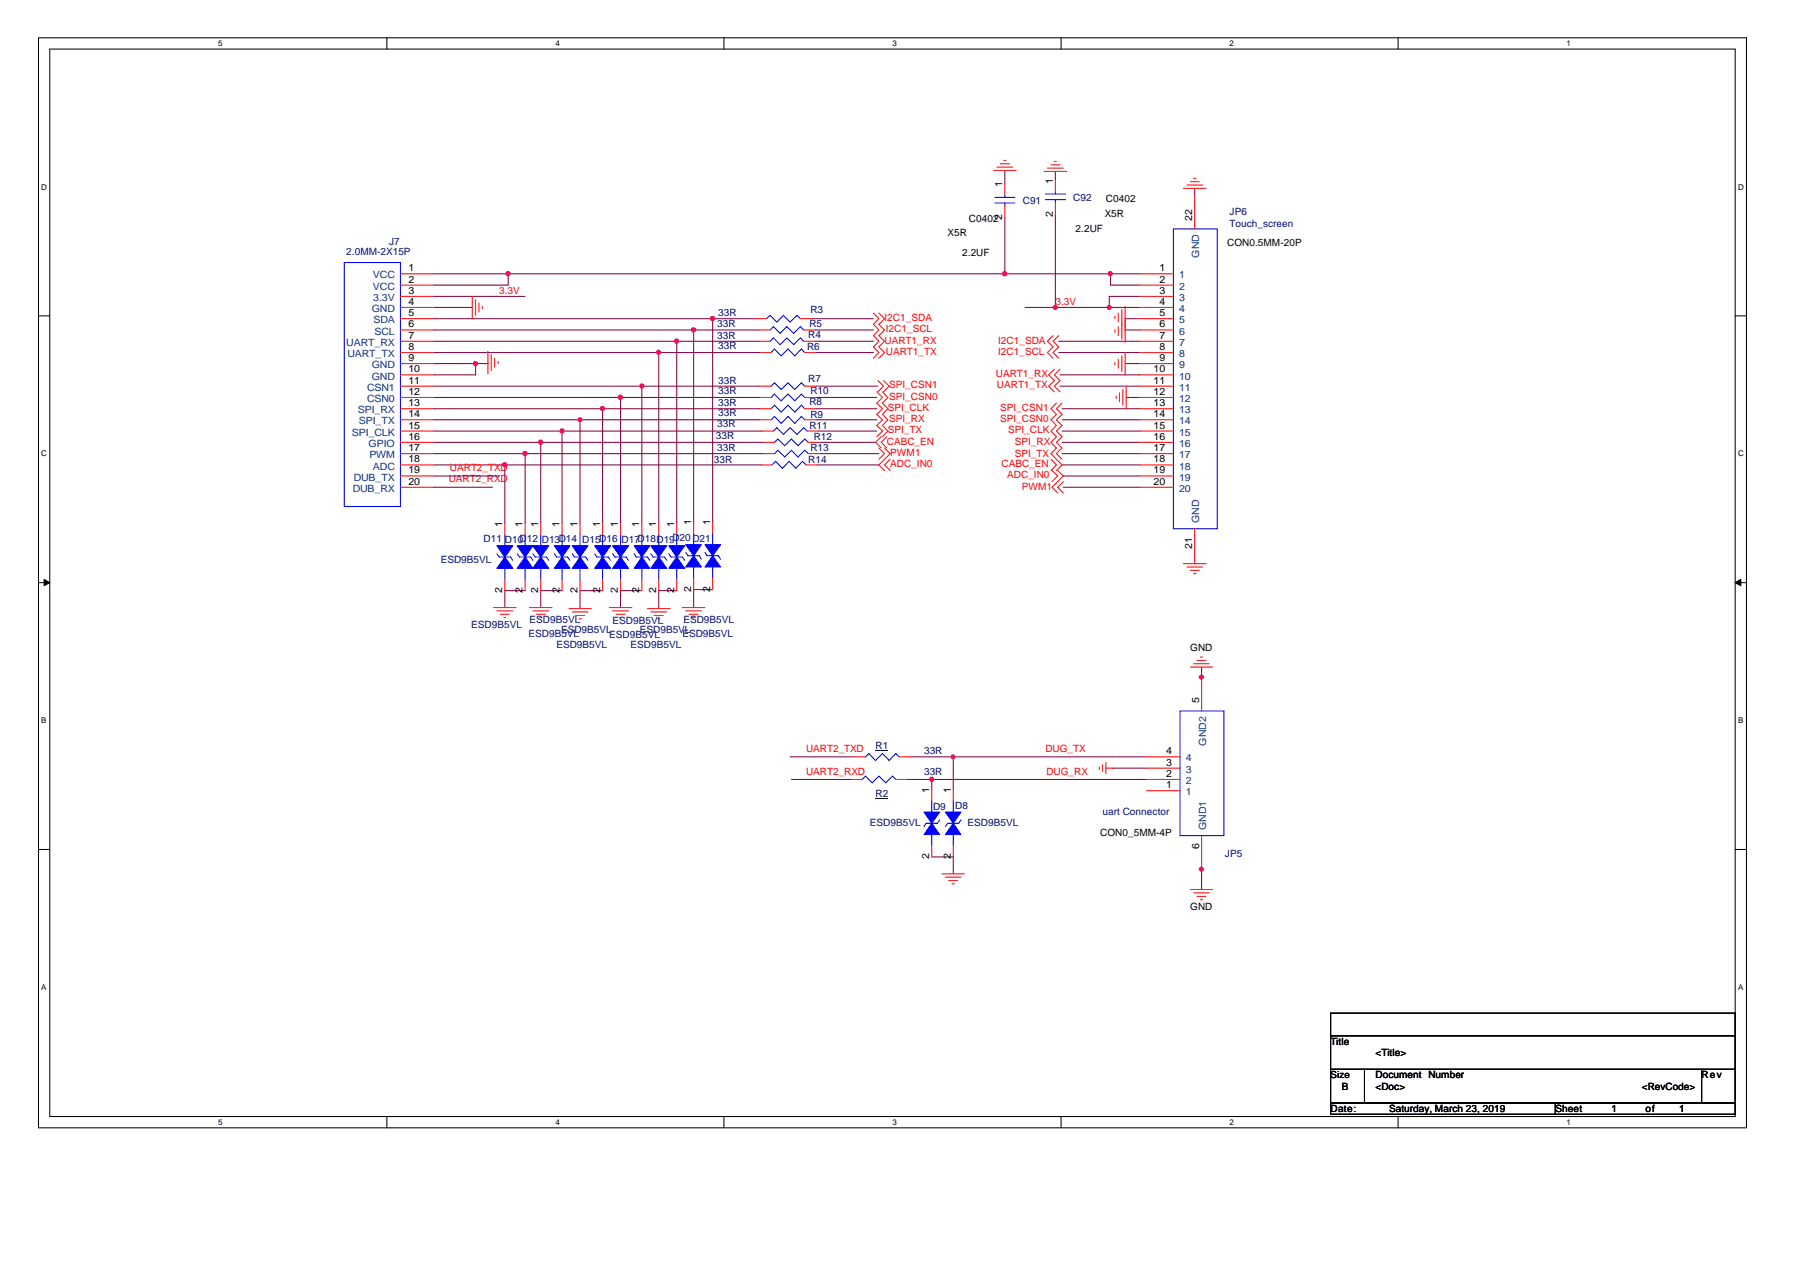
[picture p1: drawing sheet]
<svg xmlns="http://www.w3.org/2000/svg" width="297mm" height="210mm" viewBox="0 0 297 210" stroke-linecap="round" stroke-linejoin="round" font-family="sans-serif">
<path d="M6.3 6.2h281.9v179.9h-281.9zM8.2 8.1h278.1v176.1h-278.1z" fill="none" stroke="#000" stroke-width=".17"/>
<g fill="#fff">
<path d="M36 6.4h.7v1.5h-.7z"/>
<path d="M36 184.5h.7v1.4h-.7z"/>
</g>
<path d="M63.8 6.2v1.9M63.8 184.2v1.9" fill="none" stroke="#000" stroke-width=".17"/>
<g fill="#fff">
<path d="M91.7 6.4h.7v1.5h-.7z"/>
<path d="M91.7 184.5h.7v1.4h-.7z"/>
</g>
<path d="M119.5 6.2v1.9M119.5 184.2v1.9" fill="none" stroke="#000" stroke-width=".17"/>
<g fill="#fff">
<path d="M147.3 6.4h.7v1.5h-.7z"/>
<path d="M147.3 184.5h.7v1.4h-.7z"/>
</g>
<path d="M175.1 6.2v1.9M175.1 184.2v1.9" fill="none" stroke="#000" stroke-width=".17"/>
<g fill="#fff">
<path d="M202.9 6.4h.7v1.5h-.7z"/>
<path d="M202.9 184.5h.7v1.4h-.7z"/>
</g>
<path d="M230.7 6.2v1.9M230.7 184.2v1.9" fill="none" stroke="#000" stroke-width=".17"/>
<g fill="#fff">
<path d="M258.5 6.4h.7v1.5h-.7z"/>
<path d="M258.5 184.5h.7v1.4h-.7z"/>
<path d="M6.8 30.1h.9v1.5h-.9z"/>
<path d="M286.8 30.1h.9v1.5h-.9z"/>
<path d="M6.8 74.1h.9v1.5h-.9z"/>
<path d="M286.8 74.1h.9v1.5h-.9z"/>
</g>
<path d="M6.3 52.1h1.9M286.3 52.1h1.9" fill="none" stroke="#000" stroke-width=".17"/>
<g fill="#fff">
<path d="M6.8 118.2h.9v1.4h-.9z"/>
<path d="M286.8 118.2h.9v1.4h-.9z"/>
</g>
<path d="M6.3 96.2h1.9M286.3 96.2h1.9" fill="none" stroke="#000" stroke-width=".17"/>
<g fill="#000" stroke="#000" stroke-width=".17">
<path d="M7.3 95.6l.9 .6-.9 .5z" fill-rule="evenodd"/>
<path d="M286.3 96.2l1-.6v1.1z" fill-rule="evenodd"/>
</g>
<g fill="#fff">
<path d="M6.8 162.2h.8v1.5h-.8z"/>
<path d="M286.8 162.2h.8v1.5h-.8z"/>
</g>
<path d="M6.3 140.2h1.9M286.3 140.2h1.9M219.6 167.2h66.7v3.7h-66.7zM219.6 170.9h66.7v5.6h-66.7zM219.6 176.5h5.6v5.5h-5.6zM225.2 176.5h55.6v5.5h-55.6zM280.8 176.5h5.5v5.5h-5.5zM219.6 182h37.1v1.9h-37.1zM256.7 182h29.6v1.9h-29.6z" fill="none" stroke="#000" stroke-width=".17"/>
<g fill="none" stroke="#800040" stroke-width=".17">
<path d="M165.8 28.1v2.3M165.8 35.9v9.3M174.2 28.3v1.5M174.2 35.4v15.3M197.1 31.1v1.1M71.6 45.2h116.5M71.6 54.5h53.6M71.6 50.7h6.3M71.6 48.9h15.1M71.6 52.6h53.1M71.6 56.3h53.6M71.6 58.2h53.8"/>
<path d="M80.5 59.8v.2h-8.9M83.9 45.2v1.8h-12.3M108.7 58.2v28.1M111.7 56.3v30M114.5 54.5v31.7M117.6 52.6v33.6M133.9 52.6h10.2M134.5 54.5h9.6M134.5 56.3h9.6M134.7 58.2h9.4M169.2 50.7h18.9M174.7 56.3h13.4"/>
<path d="M174.7 58.2h13.4M183.3 45.2v1.8h4.8M185.7 52.4v.2h2.4M188.1 54.5h-2.4v.1M188.1 48.9h-5.1v1.8M71.6 65.6h53.8M71.6 63.7h53.8M71.6 67.5h53.8M71.6 69.3h53.8M71.6 71.1h54.2M71.6 73h54.3M71.6 74.9h54.3"/>
<path d="M71.6 76.7h54M71.6 78.5h10.8M78.5 60v1.9h-6.9M83.3 76.7v9.6M86.7 74.9v11.4M89.2 73v13.3M92.8 71.1v15.2M95.7 69.3v17M99.4 67.5v18.8M102.4 65.6v20.7M105.9 63.7v22.6M134.7 65.6h10"/>
<path d="M134.7 63.7h10.2M134.7 67.5h10M134.7 69.3h10M134.9 76.7h10.1M135 71.1h9.7M135.2 73h9.3M135.2 74.9h9.8M174.9 61.9h13.2M174.9 63.7h13.2M175.3 67.5h12.8M175.3 69.3h12.8M175.3 71.1h12.8"/>
<path d="M175.3 73h12.8M175.3 74.9h12.8M175.3 76.7h12.8M175.5 78.5h12.6M185.7 60h2.4M185.8 65.6h2.3M71.6 80.4h9.7M86.7 97.5h-3.4v2.8M92.8 97.5h-3.6v2.8M99.4 97.5h-3.7v2.9M105.9 97.5h-3.5v2.8M111.7 97.5h-3v2.9"/>
<path d="M117.6 97.3h-3.1v3M175.5 80.4h12.6M197.1 92.9v.1M198.3 110.1v1.8M130.4 124.9h10.6M130.6 128.6h9.8M149.7 128.6h39.5M150.2 124.9h39M153.8 128.6v1.7M157.3 124.9v5.4M183.6 126.8h5.6M153.8 141.4h3.5v2.8"/>
<path d="M198.3 143.3v3.5"/>
</g>
<g fill="#f0f" stroke="#f0f" stroke-width=".17">
<circle cx="198.2" cy="111.7" r=".34"/>
<circle cx="183.2" cy="45.2" r=".35"/>
<circle cx="183" cy="50.7" r=".34"/>
<circle cx="174.1" cy="50.7" r=".36"/>
<circle cx="157.3" cy="124.9" r=".34"/>
<circle cx="153.7" cy="128.6" r=".35"/>
<circle cx="165.8" cy="45.2" r=".37"/>
<circle cx="83.8" cy="45.2" r=".37"/>
<circle cx="117.6" cy="52.6" r=".37"/>
<circle cx="114.4" cy="54.4" r=".37"/>
<circle cx="111.6" cy="56.3" r=".37"/>
<circle cx="108.7" cy="58.1" r=".36"/>
<circle cx="78.5" cy="60" r=".36"/>
<circle cx="105.9" cy="63.7" r=".35"/>
<circle cx="99.4" cy="67.4" r=".36"/>
<circle cx="102.4" cy="65.6" r=".37"/>
<circle cx="95.7" cy="69.3" r=".34"/>
<circle cx="92.7" cy="71.1" r=".35"/>
<circle cx="86.6" cy="74.8" r=".37"/>
<circle cx="89.2" cy="73" r=".37"/>
<circle cx="83.3" cy="76.7" r=".36"/>
<circle cx="198.2" cy="143.4" r=".34"/>
</g>
<g fill="none" stroke="#f00" stroke-width=".17">
<path d="M164 28.1h3.7M164.5 27.6h2.6M165.1 27h1.5M165.7 26.5h.3M165.8 30.4v1.8M165.8 34.1v1.8M172.3 28.3h3.7M172.8 27.7h2.7M173.4 27.2h1.5M174 26.6h.3M174.2 29.8v1.8M174.2 33.5v1.9"/>
<path d="M195.3 31.1h3.7M195.9 30.5h2.6M196.4 30h1.5M197 29.4h.4M197.1 32.2v5.6M66.1 56.3h5.5M66.1 45.2h5.5M66.1 47h5.5M66.1 48.9h5.5M66.1 50.7h5.5M66.1 52.6h5.5M66.1 54.5h5.5"/>
<path d="M66.1 58.2h5.5M77.9 48.9v3.7M78.5 49.5v2.5M79 50v1.5M79.6 50.6v.3M80.5 58v3.7M81.1 58.5v2.6M81.6 59.1v1.5M82.2 59.7v.3M124.7 52.6h1.8M125.2 56.3h1.9M125.2 54.5h1.9"/>
<path d="M125.4 58.2h1.9M132.1 52.6h1.8M132.6 56.3h1.9M132.6 54.5h1.9M132.8 58.2h1.9M144.1 51.7l.9 .9-.9 .9 .9 1-.9 .9 .9 .9-.9 .9 .9 1-.9 .9M145 51.7l1 .9-1 .9 1 1-1 .9 1 .9-1 .9 1 1-1 .9M173.8 55.4l-1 .9 1 .9-1 1 1 .9M174.7 55.4l-.9 .9 .9 .9-.9 1 .9 .9M184 52.2v.4M184 54.5v.3M184 59.8v.4"/>
<path d="M184.5 51.7v1.4M184.5 53.9v1.5M184.5 59.3v1.5M185.1 51.1v4.8M185.1 58.7v2.6M185.7 50.6v5.9M185.7 58.2v3.7M188.1 56.3h5.5M188.1 45.2h5.5M188.1 47h5.5M188.1 48.9h5.5M188.1 50.7h5.5"/>
<path d="M188.1 52.6h5.5M188.1 54.5h5.5M188.1 58.2h5.5M66.1 67.5h5.5M66.1 73h5.5M66.1 74.9h5.5M66.1 60h5.5M66.1 61.9h5.5M66.1 63.7h5.5M66.1 65.6h5.5M66.1 69.3h5.5M66.1 71.1h5.5"/>
<path d="M66.1 76.7h5.5M66.1 78.5h5.5M125.4 67.5h1.9M125.4 63.7h1.9M125.4 65.6h1.9M125.4 69.3h1.9M125.6 76.7h1.8M125.8 71.1h1.8M125.9 73h1.9M125.9 74.9h1.9M132.8 67.5h1.9M132.8 63.7h1.9"/>
<path d="M132.8 65.6h1.9M132.8 69.3h1.9M133 76.7h1.9M133.2 71.1h1.8M133.4 73h1.8M133.4 74.9h1.8M144.7 64.7l.9 .9-.9 .9 .9 1-.9 .9 .9 .9-.9 .9 .9 .9-.9 1M144.9 62.8l.9 .9-.9 1M145 73.9l1 1-1 .9M145.4 72.1l-.9 .9 .9 .9M145.6 64.7l.9 .9-.9 .9 .9 1-.9 .9 .9 .9-.9 .9 .9 .9-.9 1M145.8 62.8l.9 .9-.9 1"/>
<path d="M146 73.9l.9 1-1.9 1.8 1 1M146.3 72.1l-.9 .9 .9 .9M146.9 75.8l-.9 .9 .9 1M173.4 75.8l.9 .9-.9 1M173.6 77.7l.9 .8-.9 1M174 60.9l-.9 1 .9 .9-.9 .9 .9 1M174.3 66.5l-.9 1 .9 .9-.9 .9 .9 .9-.9 .9 .9 1-.9 .9 .9 .9-.9 1 1.9 1.8-1 1M174.5 77.7l1 .8-1.9 1.9 .9 .9M174.9 60.9l-.9 1 .9 .9-.9 .9 .9 1M175.3 66.5l-1 1 1 .9-1 .9 1 .9-1 .9 1 1-1 .9 1 .9-1 1 1 .9M175.5 79.5l-1 .9 1 .9M184.2 65.4v.4"/>
<path d="M184.7 64.8v1.5M185.3 64.3v2.6M185.8 63.7v3.8M188.1 67.5h5.5M188.1 73h5.5M188.1 74.9h5.5M188.1 60h5.5M188.1 61.9h5.5M188.1 63.7h5.5M188.1 65.6h5.5M188.1 69.3h5.5M188.1 71.1h5.5"/>
<path d="M188.1 76.7h5.5M188.1 78.5h5.5M66.1 80.4h5.5M83.3 86.3v1.9M83.3 95.6v1.9M86.7 86.3v1.9M86.7 95.6v1.9M89.2 86.3v1.9M89.2 95.6v1.9M92.8 86.3v1.9M92.8 95.6v1.9M95.7 86.3v1.9"/>
<path d="M95.7 95.6v1.9M99.4 86.3v1.9M99.4 95.6v1.9M102.4 86.3v1.9M102.4 95.6v1.9M105.9 86.3v1.9M105.9 95.6v1.9M108.7 86.3v1.9M108.7 95.6v1.9M111.7 86.3v1.9M111.7 95.6v1.9M114.5 86.2v1.8"/>
<path d="M114.5 95.4v1.9M117.6 86.2v1.8M117.6 95.4v1.9M188.1 80.4h5.5M195.3 93h3.7M195.9 93.6h2.6M196.4 94.1h1.5M197 94.7h.4M197.1 87.3v5.6M81.4 100.3h3.8M82 100.8h2.6M82.5 101.4h1.5"/>
<path d="M83.1 101.9h.4M87.4 100.3h3.7M87.9 100.8h2.7M88.5 101.4h1.5M89.1 101.9h.3M93.9 100.4h3.7M94.4 101h2.6M95 101.6h1.5M95.5 102.1h.4M100.5 100.3h3.8M101.1 100.8h2.6M101.7 101.4h1.5"/>
<path d="M102.2 101.9h.4M106.8 100.4h3.8M107.4 101h2.6M107.9 101.6h1.5M108.5 102.1h.4M112.6 100.3h3.7M113.2 100.8h2.5M113.7 101.4h1.5M114.3 101.9h.3M196.4 110.1h3.7M197 109.5h2.6M197.5 109h1.5"/>
<path d="M198.1 108.4h.4M198.3 111.7v5.6M140.4 128.6h1.9M141 124.9h1.8M147.8 128.6h1.9M148.4 124.9h1.8M153.8 130.3v1.8M153.8 139.5v1.9M157.3 130.3v1.8M157.3 139.5v1.9M181.4 126.6v.4M181.9 126.2v1.1"/>
<path d="M182.5 125.8v1.9M182.5 126.8h1.1M189.2 126.8h5.5M189.2 128.6h5.5M189.2 124.9h5.5M189.2 130.5h5.5M198.3 137.9v5.5M155.4 144.2h3.7M156 144.8h2.6M156.5 145.3h1.5M157.1 145.9h.4M196.4 146.8h3.7"/>
<path d="M197 147.3h2.6M197.5 147.9h1.5M198.1 148.5h.4"/>
</g>
<g fill="none" stroke="#00f" stroke-width=".17">
<path d="M164.2 33.5h3.3M164.2 32.6h3.3M165.8 32.2v.4M165.8 33.5v.6M172.5 32.9h3.4M172.5 32h3.4M174.2 31.6v.4M174.2 32.9v.6M193.6 37.8h7.3v49.5h-7.3zM56.8 43.3h9.3v40.3h-9.3zM126.5 52.6l.6-.6 1.1 1.1 1.1-1.1 1.1 1.1 1.1-1.1 .6 .6M127.1 56.3l.5-.5 1.1 1.1 1.1-1.1 1.2 1.1 1.1-1.1 .5 .5"/>
<path d="M127.1 54.5l.5-.6 1.1 1.1 1.1-1.1 1.2 1.1 1.1-1.1 .5 .6M127.3 58.2l.5-.6 1.1 1.1 1.1-1.1 1.1 1.1 1.1-1.1 .6 .6M127.3 67.5l.5-.6 1.1 1.1 1.1-1.1 1.1 1.1 1.1-1.1 .6 .6M127.3 69.3l.5-.6 1.1 1.2 1.1-1.2 1.1 1.2 1.1-1.2 .6 .6M127.3 63.7l.5-.5 1.1 1.1 1.1-1.1 1.1 1.1 1.1-1.1 .6 .5M127.3 65.6l.5-.6 1.1 1.1 1.1-1.1 1.1 1.1 1.1-1.1 .6 .6M127.4 76.7l.6-.6 1.1 1.2 1.1-1.2 1.1 1.2 1.2-1.2 .5 .6M127.6 71.1l.6-.5 1.1 1.1 1.1-1.1 1.1 1.1 1.1-1.1 .6 .5M127.8 73l.6-.6 1.1 1.1 1.1-1.1 1.1 1.1 1.1-1.1 .6 .6M127.8 74.9l.6-.6 1.1 1.1 1.1-1.1 1.1 1.1 1.1-1.1 .6 .6M82 91.4l.4 .5h1.8l.4 .6M83.3 88.2v1.9"/>
<path d="M83.3 93.8v1.8M85.3 91.4l.4 .5h1.9l.3 .6M86.7 88.2v1.9M86.7 93.8v1.8M87.9 91.4l.4 .5h1.9l.4 .6M89.2 88.2v1.9M89.2 93.8v1.8M91.5 91.4l.3 .5h1.9l.4 .6M92.8 88.2v1.9M92.8 93.8v1.8M94.4 91.4l.4 .5h1.8l.4 .6M95.7 88.2v1.9"/>
<path d="M95.7 93.8v1.8M98.1 91.4l.4 .5h1.9l.4 .6M99.4 88.2v1.9M99.4 93.8v1.8M101.1 91.4l.4 .5h1.8l.4 .6M102.4 88.2v1.9M102.4 93.8v1.8M104.6 91.4l.4 .5h1.8l.4 .6M105.9 88.2v1.9M105.9 93.8v1.8M107.4 91.4l.4 .5h1.8l.4 .6M108.7 88.2v1.9"/>
<path d="M108.7 93.8v1.8M110.4 91.4l.3 .5h1.9l.4 .6M111.7 88.2v1.9M111.7 93.8v1.8M113.2 91.2l.3 .5h1.9l.3 .6M114.5 88v1.9M114.5 93.6v1.8M116.3 91.2l.4 .5h1.8l.4 .6M117.6 88v1.9M117.6 93.6v1.8M194.7 117.3h7.3v20.6h-7.3zM142.3 128.6l.5-.5 1.1 1.1 1.1-1.1 1.2 1.1 1.1-1.1 .5 .5"/>
<path d="M142.8 124.9l.6-.6 1.1 1.2 1.1-1.2 1.1 1.2 1.1-1.2 .6 .6M153.8 132.1v1.9M153.8 137.7v1.8M155.1 135.3l-.4 .6h-1.9l-.3 .5M157.3 132.1v1.9M157.3 137.7v1.8M158.6 135.3l-.4 .6h-1.8l-.4 .5"/>
</g>
<path d="M144.5 131.8h2.1M144.5 123.9h2.1" fill="none" stroke="#000080" stroke-width=".17"/>
<g fill="#00f" stroke="#00f" stroke-width=".17">
<path d="M85.3 90.1h2.6l-1.2 1.8z" fill-rule="evenodd"/>
<path d="M86.7 91.9l1.2 1.9h-2.6z" fill-rule="evenodd"/>
<path d="M107.4 90.1h2.6l-1.3 1.8z" fill-rule="evenodd"/>
<path d="M108.7 91.9l1.3 1.9h-2.6z" fill-rule="evenodd"/>
<path d="M82 90.1h2.6l-1.3 1.8z" fill-rule="evenodd"/>
<path d="M83.3 91.9l1.3 1.9h-2.6z" fill-rule="evenodd"/>
<path d="M110.4 90.1h2.6l-1.3 1.8z" fill-rule="evenodd"/>
<path d="M111.7 91.9l1.3 1.9h-2.6z" fill-rule="evenodd"/>
<path d="M156 134h2.6l-1.3 1.9z" fill-rule="evenodd"/>
<path d="M157.3 135.9l1.3 1.8h-2.6z" fill-rule="evenodd"/>
<path d="M113.2 89.9h2.5l-1.2 1.8z" fill-rule="evenodd"/>
<path d="M114.5 91.7l1.2 1.9h-2.5z" fill-rule="evenodd"/>
<path d="M152.5 134h2.6l-1.3 1.9z" fill-rule="evenodd"/>
<path d="M153.8 135.9l1.3 1.8h-2.6z" fill-rule="evenodd"/>
<path d="M116.3 89.9h2.6l-1.3 1.8z" fill-rule="evenodd"/>
<path d="M117.6 91.7l1.3 1.9h-2.6z" fill-rule="evenodd"/>
<path d="M101.1 90.1h2.6l-1.3 1.8z" fill-rule="evenodd"/>
<path d="M102.4 91.9l1.3 1.9h-2.6z" fill-rule="evenodd"/>
<path d="M104.6 90.1h2.6l-1.3 1.8z" fill-rule="evenodd"/>
<path d="M105.9 91.9l1.3 1.9h-2.6z" fill-rule="evenodd"/>
<path d="M94.4 90.1h2.6l-1.3 1.8z" fill-rule="evenodd"/>
<path d="M95.7 91.9l1.3 1.9h-2.6z" fill-rule="evenodd"/>
<path d="M98.1 90.1h2.7l-1.4 1.8z" fill-rule="evenodd"/>
<path d="M99.4 91.9l1.4 1.9h-2.7z" fill-rule="evenodd"/>
<path d="M87.9 90.1h2.7l-1.4 1.8z" fill-rule="evenodd"/>
<path d="M89.2 91.9l1.4 1.9h-2.7z" fill-rule="evenodd"/>
<path d="M91.5 90.1h2.6l-1.3 1.8z" fill-rule="evenodd"/>
<path d="M92.8 91.9l1.3 1.9h-2.6z" fill-rule="evenodd"/>
</g>
<g font-size="1.7">
<text x="165.4" y="30.9" transform="rotate(-90 165.4 30.9)">1</text>
<text x="173.7" y="35.8" transform="rotate(-90 173.7 35.8)">2</text>
<text x="173.7" y="30.3" transform="rotate(-90 173.7 30.3)">1</text>
<text x="182.3" y="35.7">X5R</text>
<text x="182.5" y="33.3">C0402</text>
<text x="156.4" y="38.9">X5R</text>
<text x="159.9" y="36.6">C0402</text>
<text x="165.4" y="36.3" transform="rotate(-90 165.4 36.3)">2</text>
<text x="177.5" y="38.3">2.2UF</text>
<text x="196.7" y="36.5" transform="rotate(-90 196.7 36.5)">22</text>
<text x="202.5" y="40.5">CON0.5MM-20P</text>
<text x="67.4" y="44.8">1</text>
<text x="67.4" y="46.6">2</text>
<text x="158.8" y="42.2">2.2UF</text>
<text x="191.3" y="44.8">1</text>
<text x="191.3" y="46.6">2</text>
<text x="67.4" y="48.5">3</text>
<text x="67.4" y="50.3">4</text>
<text x="67.4" y="52.2">5</text>
<text x="191.3" y="48.5">3</text>
<text x="191.3" y="50.3">4</text>
<text x="191.3" y="52.2">5</text>
<text x="67.4" y="54">6</text>
<text x="67.4" y="55.9">7</text>
<text x="67.4" y="57.8">8</text>
<text x="67.4" y="59.6">9</text>
<text x="191.3" y="54">6</text>
<text x="191.3" y="55.9">7</text>
<text x="191.3" y="57.8">8</text>
<text x="191.3" y="59.6">9</text>
<text x="67.4" y="61.4">10</text>
<text x="67.4" y="63.3">11</text>
<text x="67.4" y="65.2">12</text>
<text x="190.4" y="61.4">10</text>
<text x="190.4" y="63.3">11</text>
<text x="190.4" y="65.2">12</text>
<text x="67.4" y="67">13</text>
<text x="67.4" y="68.8">14</text>
<text x="67.4" y="70.7">15</text>
<text x="190.4" y="67">13</text>
<text x="190.4" y="68.8">14</text>
<text x="190.4" y="70.7">15</text>
<text x="67.4" y="72.6">16</text>
<text x="67.4" y="74.4">17</text>
<text x="67.4" y="76.3">18</text>
<text x="190.4" y="72.6">16</text>
<text x="190.4" y="74.4">17</text>
<text x="190.4" y="76.3">18</text>
<text x="67.4" y="78.1">19</text>
<text x="67.4" y="80">20</text>
<text x="190.4" y="78.1">19</text>
<text x="190.4" y="80">20</text>
<text x="82.9" y="86.9" transform="rotate(-90 82.9 86.9)">1</text>
<text x="86.2" y="86.9" transform="rotate(-90 86.2 86.9)">1</text>
<text x="88.8" y="86.9" transform="rotate(-90 88.8 86.9)">1</text>
<text x="92.3" y="86.9" transform="rotate(-90 92.3 86.9)">1</text>
<text x="95.3" y="86.9" transform="rotate(-90 95.3 86.9)">1</text>
<text x="99" y="86.9" transform="rotate(-90 99 86.9)">1</text>
<text x="102" y="86.9" transform="rotate(-90 102 86.9)">1</text>
<text x="105.5" y="86.9" transform="rotate(-90 105.5 86.9)">1</text>
<text x="108.3" y="86.9" transform="rotate(-90 108.3 86.9)">1</text>
<text x="111.3" y="86.9" transform="rotate(-90 111.3 86.9)">1</text>
<text x="114" y="86.7" transform="rotate(-90 114 86.7)">1</text>
<text x="117.2" y="86.7" transform="rotate(-90 117.2 86.7)">1</text>
<text x="196.7" y="90.5" transform="rotate(-90 196.7 90.5)">21</text>
<text x="82.9" y="97.9" transform="rotate(-90 82.9 97.9)">2</text>
<text x="86.2" y="97.9" transform="rotate(-90 86.2 97.9)">2</text>
<text x="88.8" y="97.9" transform="rotate(-90 88.8 97.9)">2</text>
<text x="92.3" y="97.9" transform="rotate(-90 92.3 97.9)">2</text>
<text x="95.3" y="97.9" transform="rotate(-90 95.3 97.9)">2</text>
<text x="99" y="97.9" transform="rotate(-90 99 97.9)">2</text>
<text x="102" y="97.9" transform="rotate(-90 102 97.9)">2</text>
<text x="105.5" y="97.9" transform="rotate(-90 105.5 97.9)">2</text>
<text x="108.3" y="97.9" transform="rotate(-90 108.3 97.9)">2</text>
<text x="111.3" y="97.9" transform="rotate(-90 111.3 97.9)">2</text>
<text x="114" y="97.7" transform="rotate(-90 114 97.7)">2</text>
<text x="117.2" y="97.7" transform="rotate(-90 117.2 97.7)">2</text>
<text x="196.4" y="107.5">GND</text>
<text x="197.9" y="116" transform="rotate(-90 197.9 116)">5</text>
<text x="192.4" y="124.5">4</text>
<text x="153.3" y="130.8" transform="rotate(-90 153.3 130.8)">1</text>
<text x="156.9" y="130.8" transform="rotate(-90 156.9 130.8)">1</text>
<text x="192.4" y="130.1">1</text>
<text x="192.4" y="128.2">2</text>
<text x="192.4" y="126.3">3</text>
<text x="181.6" y="137.9">CON0_5MM-4P</text>
<text x="153.3" y="141.8" transform="rotate(-90 153.3 141.8)">2</text>
<text x="156.9" y="141.8" transform="rotate(-90 156.9 141.8)">2</text>
<text x="197.9" y="140.2" transform="rotate(-90 197.9 140.2)">6</text>
<text x="196.4" y="150.1">GND</text>
<text x="219.6" y="172.4">Title</text>
<text x="221.4" y="179.8">B</text>
<text x="227" y="177.9">Document Number</text>
<text x="227" y="179.8">&lt;Doc&gt;</text>
<text x="227" y="174.2">&lt;Title&gt;</text>
<text x="270.9" y="179.8">&lt;RevCode&gt;</text>
<text x="280.8" y="177.9">Rev</text>
<text x="219.6" y="183.5">Date:</text>
<text x="229.2" y="183.5">Saturday, March 23, 2019</text>
<text x="256.7" y="183.5">Sheet</text>
<text x="265.9" y="183.5">1</text>
<text x="271.5" y="183.5">of</text>
<text x="277.1" y="183.5">1</text>
</g>
<g font-size="1.7" fill="#000080">
<text x="168.8" y="33.7">C91</text>
<text x="177.1" y="33.1">C92</text>
<text x="202.9" y="35.5">JP6</text>
<text x="64.2" y="40.4">J7</text>
<text x="202.9" y="37.4">Touch_screen</text>
<text x="57.1" y="42.1">2.0MM-2X15P</text>
<text x="118.4" y="53.9">33R</text>
<text x="118.5" y="52.2">33R</text>
<text x="133.6" y="53.9">R5</text>
<text x="133.7" y="51.7">R3</text>
<text x="118.4" y="55.9">33R</text>
<text x="118.5" y="57.6">33R</text>
<text x="133.2" y="57.8">R6</text>
<text x="133.4" y="55.8">R4</text>
<text x="118.5" y="63.3">33R</text>
<text x="118.5" y="65">33R</text>
<text x="133.4" y="63">R7</text>
<text x="133.7" y="65">R10</text>
<text x="118.4" y="70.4">33R</text>
<text x="118.5" y="67.1">33R</text>
<text x="118.5" y="68.7">33R</text>
<text x="133.6" y="70.8">R11</text>
<text x="133.6" y="66.9">R8</text>
<text x="133.7" y="68.9">R9</text>
<text x="117.8" y="76.3">33R</text>
<text x="118.2" y="72.4">33R</text>
<text x="118.4" y="74.5">33R</text>
<text x="133.4" y="76.3">R14</text>
<text x="133.7" y="74.5">R13</text>
<text x="134.3" y="72.6">R12</text>
<text x="79.8" y="89.5">D11 D10D12 D13D14 D15D16 D17D18D19D20D21</text>
<text x="72.7" y="92.9">ESD9B5VL</text>
<text x="77.8" y="103.6">ESD9B5VL</text>
<text x="87.2" y="105.1">ESD9B5VL</text>
<text x="87.4" y="102.8">ESD9B5VL</text>
<text x="91.8" y="106.9">ESD9B5VL</text>
<text x="92.6" y="104.5">ESD9B5VL</text>
<text x="100.5" y="105.3">ESD9B5VL</text>
<text x="101.1" y="103.1">ESD9B5VL</text>
<text x="104.1" y="106.9">ESD9B5VL</text>
<text x="105.6" y="104.5">ESD9B5VL</text>
<text x="112.6" y="105.1">ESD9B5VL</text>
<text x="112.8" y="102.8">ESD9B5VL</text>
<text x="144.5" y="123.6">R1</text>
<text x="152.5" y="124.3">33R</text>
<text x="144.5" y="131.6">R2</text>
<text x="152.5" y="127.9">33R</text>
<text x="143.6" y="136.2">ESD9B5VL</text>
<text x="154" y="133.6">D9</text>
<text x="157.6" y="133.4">D8</text>
<text x="159.7" y="136.2">ESD9B5VL</text>
<text x="181.9" y="134.5">uart Connector</text>
<text x="202.1" y="141.4">JP5</text>
</g>
<g font-size="1.7" fill="#004080">
<text x="61.6" y="45.9">VCC</text>
<text x="61.6" y="47.8">VCC</text>
<text x="194.6" y="45.9">1</text>
<text x="194.6" y="47.8">2</text>
<text x="197.9" y="42.5" transform="rotate(-90 197.9 42.5)">GND</text>
<text x="61.3" y="51.5">GND</text>
<text x="61.6" y="49.7">3.3V</text>
<text x="61.6" y="53.4">SDA</text>
<text x="194.6" y="49.7">3</text>
<text x="194.6" y="51.5">4</text>
<text x="194.6" y="53.4">5</text>
<text x="57.1" y="57.1">UART_RX</text>
<text x="57.3" y="58.9">UART_TX</text>
<text x="61.8" y="55.2">SCL</text>
<text x="194.6" y="55.2">6</text>
<text x="194.6" y="57.1">7</text>
<text x="194.6" y="58.9">8</text>
<text x="60.6" y="64.5">CSN1</text>
<text x="61.3" y="60.8">GND</text>
<text x="61.3" y="62.6">GND</text>
<text x="194.6" y="60.8">9</text>
<text x="194.6" y="62.6">10</text>
<text x="194.6" y="64.5">11</text>
<text x="58.1" y="71.9">SPI_CLK</text>
<text x="59.1" y="68.2">SPI_RX</text>
<text x="59.2" y="70">SPI_TX</text>
<text x="60.6" y="66.4">CSN0</text>
<text x="194.6" y="66.4">12</text>
<text x="194.6" y="68.2">13</text>
<text x="194.6" y="70">14</text>
<text x="194.6" y="71.9">15</text>
<text x="60.8" y="73.8">GPIO</text>
<text x="61" y="75.6">PWM</text>
<text x="61.6" y="77.5">ADC</text>
<text x="194.6" y="73.8">16</text>
<text x="194.6" y="75.6">17</text>
<text x="194.6" y="77.5">18</text>
<text x="58.2" y="81.2">DUB_RX</text>
<text x="58.4" y="79.3">DUB_TX</text>
<text x="194.6" y="79.3">19</text>
<text x="194.6" y="81.2">20</text>
<text x="197.9" y="86.3" transform="rotate(-90 197.9 86.3)">GND</text>
<text x="195.7" y="125.7">4</text>
<text x="199.1" y="123" transform="rotate(-90 199.1 123)">GND2</text>
<text x="195.7" y="131.2">1</text>
<text x="195.7" y="129.4">2</text>
<text x="195.7" y="127.5">3</text>
<text x="199.1" y="137" transform="rotate(-90 199.1 137)">GND1</text>
</g>
<g font-size="1.7" fill="#f00">
<text x="82.4" y="48.5">3.3V</text>
<text x="146" y="53">I2C1_SDA</text>
<text x="174.2" y="50.3">3.3V</text>
<text x="146" y="56.7">UART1_RX</text>
<text x="146.2" y="54.8">I2C1_SCL</text>
<text x="146.2" y="58.5">UART1_TX</text>
<text x="164.7" y="56.7">I2C1_SDA</text>
<text x="164.7" y="58.5">I2C1_SCL</text>
<text x="146.7" y="64.1">SPI_CSN1</text>
<text x="146.7" y="66">SPI_CSN0</text>
<text x="164.3" y="62.2">UART1_RX</text>
<text x="164.5" y="64.1">UART1_TX</text>
<text x="146.5" y="67.8">SPI_CLK</text>
<text x="146.5" y="71.5">SPI_TX</text>
<text x="146.7" y="69.7">SPI_RX</text>
<text x="165.1" y="67.8">SPI_CSN1</text>
<text x="165.1" y="69.7">SPI_CSN0</text>
<text x="166.4" y="71.5">SPI_CLK</text>
<text x="74.3" y="77.7">UART2_TXD</text>
<text x="146.3" y="73.4">CABC_EN</text>
<text x="146.9" y="77.1">ADC_IN0</text>
<text x="146.9" y="75.2">PWM1</text>
<text x="165.3" y="77.1">CABC_EN</text>
<text x="167.5" y="73.4">SPI_RX</text>
<text x="167.5" y="75.4">SPI_TX</text>
<text x="74" y="79.6">UART2_RXD</text>
<text x="166.2" y="78.9">ADC_IN0</text>
<text x="168.6" y="80.8">PWM1</text>
<text x="133" y="124.1">UART2_TXD</text>
<text x="172.5" y="124.1">DUG_TX</text>
<text x="133" y="127.8">UART2_RXD</text>
<text x="172.7" y="127.8">DUG_RX</text>
</g>
<text font-size="1.6" x="219.6" y="177.9">Size</text>
<g font-size="1.3">
<text x="36" y="7.6">5</text>
<text x="91.7" y="7.6">4</text>
<text x="147.3" y="7.6">3</text>
<text x="202.9" y="7.6">2</text>
<text x="258.5" y="7.6">1</text>
<text x="6.8" y="31.3">D</text>
<text x="286.8" y="31.3">D</text>
<text x="6.8" y="75.3">C</text>
<text x="286.8" y="75.3">C</text>
<text x="6.8" y="119.4">B</text>
<text x="286.8" y="119.4">B</text>
<text x="6.8" y="163.4">A</text>
<text x="286.8" y="163.4">A</text>
<text x="36" y="185.6">5</text>
<text x="91.7" y="185.6">4</text>
<text x="147.3" y="185.6">3</text>
<text x="202.9" y="185.6">2</text>
<text x="258.5" y="185.6">1</text>
</g>
</svg>
